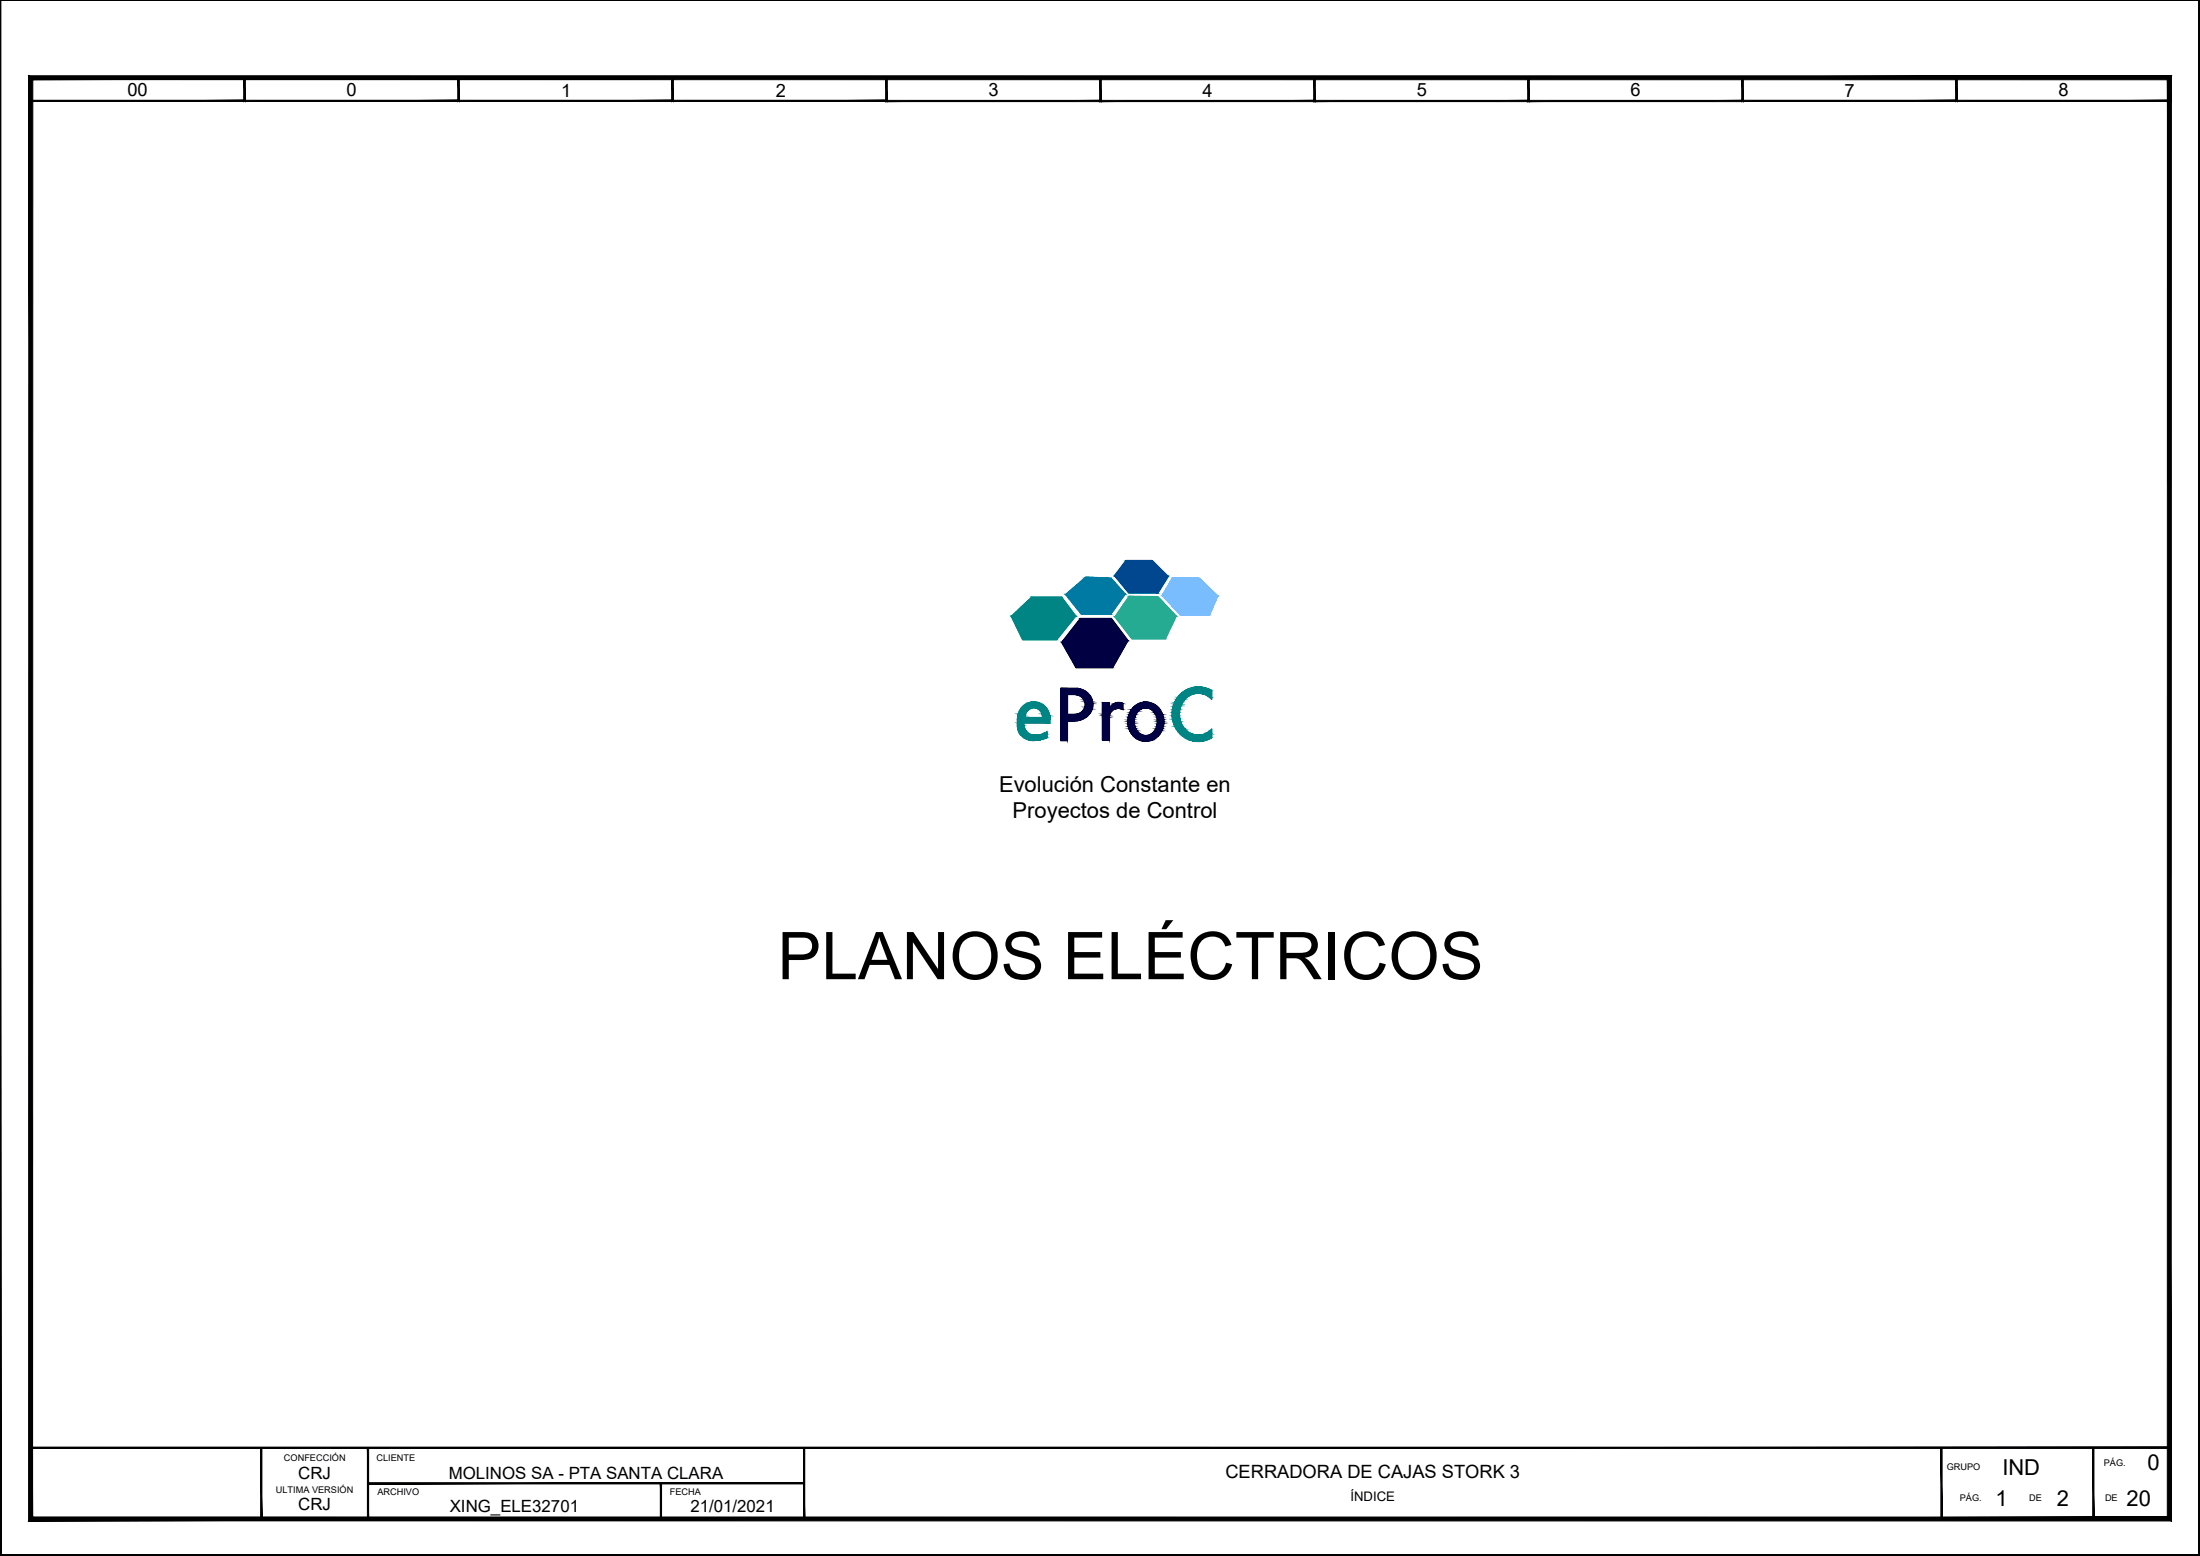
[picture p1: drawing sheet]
<svg xmlns="http://www.w3.org/2000/svg" width="420mm" height="297mm" viewBox="0 0 420 297" stroke-linecap="round" stroke-linejoin="round" font-family="sans-serif">
<g fill="#000" stroke="#000" stroke-width=".19">
<path d="M0 .1h419.9zM0 .1h419.9z"/>
<path d="M5.7 19.4h41.1l-.2-.3zM5.9 19.1h40.7l-40.9 .3zM5.7 14.7v4.7l.2-.3zM5.7 14.7l.2 .3v4.1zM5.7 14.7l.2 .3 40.9-.3zM5.9 15l40.9-.3-.2 .3zM46.8 14.7l-.2 .3 .2 4.4zM46.6 15l.2 4.4-.2-.3z"/>
<path d="M46.6 19.4h41.1l-.2-.3zM46.6 19.4l.2-.3h40.7zM46.6 14.7v4.7l.2-.3zM46.6 14.7l.2 .3v4.1zM46.6 14.7l.2 .3 40.9-.3zM46.8 15l40.9-.3-.2 .3zM87.7 14.7l-.2 .3 .2 4.4zM87.5 15l.2 4.4-.2-.3z"/>
<path d="M87.5 19.4h41.1l-.2-.3zM87.7 19.1h40.7l-40.9 .3zM87.5 14.7v4.7l.2-.3zM87.5 14.7l.2 .3v4.1zM87.5 14.7l.2 .3 40.9-.3zM87.7 15l40.9-.3-.2 .3zM128.6 14.7l-.2 .3 .2 4.4zM128.4 15l.2 4.4-.2-.3z"/>
<path d="M128.3 19.4h41.1l-.2-.3zM128.5 19.1h40.7l-40.9 .3zM128.3 14.7v4.7l.2-.3zM128.3 14.7l.2 .3v4.1zM128.3 14.7l.2 .3 40.9-.3zM128.5 15l40.9-.3-.2 .3zM169.4 14.7l-.2 .3 .2 4.4zM169.2 15l.2 4.4-.2-.3z"/>
<path d="M169.2 19.4h41.1l-.2-.2zM169.2 19.4l.2-.2h40.7zM169.2 14.7v4.7l.2-.2zM169.2 14.7l.2 .3v4.2zM169.2 14.7l.2 .3 40.9-.3zM169.4 15l40.9-.3-.2 .3zM210.3 14.7l-.2 .3 .2 4.4zM210.1 15l.2 4.4-.2-.2z"/>
<path d="M210 19.4h41.2l-.3-.2zM210.3 19.2h40.6l-40.9 .2zM210 14.7v4.7l.3-.2zM210 14.7l.3 .3v4.2zM210 14.7l.3 .3 40.9-.3zM210.3 15l40.9-.3-.3 .3zM251.2 14.7l-.3 .3 .3 4.4zM250.9 15l.3 4.4-.3-.2z"/>
<path d="M250.9 19.4h41.2l-.3-.2zM250.9 19.4l.3-.2h40.6zM250.9 14.7v4.7l.3-.2zM250.9 14.7l.3 .3v4.2zM250.9 14.7l.3 .3 40.9-.3zM251.2 15l40.9-.3-.3 .3zM292.1 14.7l-.3 .3 .3 4.4zM291.8 15l.3 4.4-.3-.2z"/>
<path d="M291.8 19.4h41.1l-.2-.2zM291.8 19.4l.2-.2h40.7zM291.8 14.7v4.7l.2-.2zM291.8 14.7l.2 .3v4.2zM291.8 14.7l.2 .3 40.9-.3zM292 15l40.9-.3-.2 .3zM332.9 14.7l-.2 .3 .2 4.4zM332.7 15l.2 4.4-.2-.2z"/>
<path d="M332.7 19.4h41.1l-.2-.3zM332.9 19.1h40.7l-40.9 .3zM332.7 14.7v4.7l.2-.3zM332.7 14.7l.2 .3v4.1zM332.7 14.7l.2 .3 40.9-.3zM332.9 15l40.9-.3-.2 .3zM373.8 14.7l-.2 .3 .2 4.4zM373.6 15l.2 4.4-.2-.3z"/>
<path d="M373.5 19.4h41.1l-.2-.3zM373.5 19.4l.2-.3h40.7zM373.5 14.7v4.7l.2-.3zM373.5 14.7l.2 .3v4.1zM373.5 14.7l.2 .3 40.9-.3zM373.7 15l40.9-.3-.2 .3zM414.6 14.7l-.2 .3 .2 4.4zM414.4 15l.2 4.4-.2-.3z"/>
<path d="M419.9 .1v296.7zM419.9 .1l.1 296.8zM419.9 .1l.1 296.8z"/>
<path d="M5.8 276.3v.2l408.5-.2zM5.8 276.5l408.5-.2v.2z"/>
<path d="M0 .1v296.9l.2-.2zM0 .1h.2v296.7z"/>
<path d="M5.5 290.3l408.4-.7h-407.7zM5.5 290.3l408.4-.7 .8 .8zM413.9 15.2v274.4l.8 .8zM413.9 15.2l.8-.7v275.9zM6.3 15.2h407.6l.8-.7zM5.5 14.5h409.2l-408.4 .7zM5.5 14.5l.7 275.1 .1-274.4zM5.5 14.5l.7 275.1-.7 .7z"/>
<path d="M49.8 276.4v13.6h.2zM49.8 276.4h.2v13.6z"/>
<path d="M70.2 276.4v13.6h.2zM70.2 276.4h.2v13.6z"/>
<path d="M70.3 283v.3l83.3-.3zM70.3 283.3l83.3-.3v.3z"/>
<path d="M126.1 283.2v6.8h.2zM126.1 283.2h.2v6.8z"/>
<path d="M153.5 276.4v13.7h.2zM153.5 276.4h.2v13.7z"/>
<path d="M370.7 276.4v13.6h.2zM370.7 276.4h.2v13.6z"/>
<path d="M399.7 276.4v13.6h.2zM399.7 276.4h.2v13.6z"/>
<path d="M.2 296.8l419.8 .1zM.2 296.8l419.8 .1-420 .1zM0 297h420v-.1zM0 297h420z"/>
</g>
<path d="M0 .1v296.9h420M5.8 276.4h44.1v13.6h-44.1z" fill="none" stroke="#000" stroke-width=".19"/>
<g fill="#007aa3" stroke="#007aa3" stroke-width=".19">
<path d="M207.1 110.4l.3-.2 4.8 .2z"/>
<path d="M207.1 110.4l7.8 3-2.7-3zM203.6 113.4l3.5-3 7.8 3z"/>
<path d="M203.6 113.4h11.3zM203.6 113.4l11.2 .1h-11.3z"/>
<path d="M203.5 113.5l8.7 3.7 2.6-3.7zM203.5 113.5l8.7 3.7h-5.7z"/>
</g>
<path d="M203.5 113.5l3.9-3.3 4.8 .2 2.7 3-2.7 3.8h-5.7z" fill="none" stroke="#007aa3" stroke-width=".25"/>
<g fill="#00478f" stroke="#00478f" stroke-width=".19">
<path d="M215.1 107l7.8 2.9-2.9-2.9zM215.1 107l7.8 2.9h-10z"/>
<path d="M212.9 109.9l10.2 .2-.2-.2zM212.9 109.9l10.2 .2h-10.1z"/>
<path d="M213 110.1l8.1 3.1 2-3.1zM213 110.1l8.1 3.1h-5.5z"/>
</g>
<path d="M215.1 107h4.9l3.1 3.1-2 3.1h-5.5l-2.7-3.3z" fill="none" stroke="#00478f" stroke-width=".25"/>
<g fill="#7abdff" stroke="#7abdff" stroke-width=".19">
<path d="M223.9 110.3l5.1 .1z"/>
<path d="M223.9 110.4l8.6 3.3-3.5-3.3zM223.9 110.4l8.6 3.3h-10.6z"/>
<path d="M221.9 113.7l10.7 .1zM221.9 113.7l10.7 .1z"/>
<path d="M222 113.8l9 3.6 1.6-3.6zM222 113.8l9 3.6h-5.6z"/>
</g>
<path d="M223.9 110.3l5.1 .1 3.6 3.4-1.6 3.6h-5.6l-3.5-3.7z" fill="none" stroke="#7abdff" stroke-width=".25"/>
<g fill="#26ab93" stroke="#26ab93" stroke-width=".19">
<path d="M215.6 113.8l5.5 .1z"/>
<path d="M215.6 113.9l9 3.7-3.5-3.7zM215.6 113.9l9 3.7h-11.6z"/>
<path d="M213 117.6l11.6 .2v-.2zM213 117.6l11.6 .2h-11.7z"/>
<path d="M212.9 117.8l9.7 4.1 2-4.1zM212.9 117.8l9.7 4.1h-6.4z"/>
</g>
<path d="M215.6 113.8l5.5 .1 3.5 3.7-2 4.3h-6.4l-3.3-4.1z" fill="none" stroke="#26ab93" stroke-width=".25"/>
<g fill="#000042" stroke="#000042" stroke-width=".19">
<path d="M218.3 134.1h1z"/>
<path d="M213.4 134.1h.4z"/>
<path d="M217.8 141.4h2l-.5 .1z"/>
<path d="M206.3 118.1l9.1 4.2-3.2-4.2zM206.3 118.1l9.1 4.2h-12.4z"/>
<path d="M203 122.3l12.2 .3 .2-.3zM203 122.3l12.2 .3h-12.4z"/>
<path d="M202.8 122.6l9.7 4.9 2.7-4.9zM202.8 122.6l9.7 4.9h-7z"/>
<path d="M202.6 131.4l3.7 .1zM202.6 131.4l3.7 .1h-3.7z"/>
<path d="M202.6 131.5l4.2 .2-.5-.2zM202.6 131.5l4.2 .2h-4.2z"/>
<path d="M202.6 131.7l4.7 .3-.5-.3zM202.6 131.7l4.7 .3h-4.7z"/>
<path d="M202.6 132l5.1 .3-.4-.3zM202.6 132l5.1 .3h-5.1z"/>
<path d="M202.6 132.3l5.4 .3-.3-.3zM202.6 132.3l5.4 .3h-5.4z"/>
<path d="M205.2 132.6h2.8zM205.2 132.6h2.8z"/>
<path d="M205.6 132.6l2.4 .1zM205.6 132.6l2.4 .1z"/>
<path d="M205.7 132.7h2.4zM205.7 132.7h2.4z"/>
<path d="M205.9 132.7l2.3 .2-.1-.2zM205.9 132.7l2.3 .2h-1.9z"/>
<path d="M206.3 132.9l2 .2-.1-.2zM206.3 132.9l2 .2h-1.7z"/>
<path d="M206.6 133.1h1.7zM206.6 133.1h1.7z"/>
<path d="M206.6 133.1l1.9 .2-.2-.2zM206.6 133.1l1.9 .2h-1.7z"/>
<path d="M206.8 133.3l1.7 .2v-.2zM206.8 133.3l1.7 .2h-1.5z"/>
<path d="M207 133.5l1.6 .1-.1-.1zM207 133.5l1.6 .1h-1.5z"/>
<path d="M207.1 133.6l1.6 .4-.1-.4zM207.1 133.6l1.6 .4h-1.5z"/>
<path d="M207.2 134h1.5zM207.2 134h1.5z"/>
<path d="M213.4 134.1l.7 .1zM213.2 134.2h.9z"/>
<path d="M218.3 134.1l1.5 .1zM217.8 134.2l.5-.1 1.5 .1z"/>
<path d="M213.2 134.2h1zM213.1 134.2h1.1z"/>
<path d="M213.1 134.2l1.3 .1zM212.9 134.3l.2-.1 1.3 .1z"/>
<path d="M207.2 134l1.5 .3v-.3zM207.2 134l1.5 .3h-1.4z"/>
<path d="M212.9 134.3h1.5zM212.8 134.3h1.6z"/>
<path d="M217.8 134.2l2.5 .2-.5-.2zM217.3 134.4l.5-.2 2.5 .2z"/>
<path d="M207.3 134.3l1.4 .2v-.2zM207.3 134.3l1.4 .2h-1.4z"/>
<path d="M212.8 134.3l1.6 .2v-.2zM212.5 134.5l.3-.2 1.6 .2z"/>
<path d="M207.3 134.5l1.4 .2v-.2zM207.3 134.5l1.4 .2h-1.4z"/>
<path d="M217.3 134.4l3.5 .3-.5-.3zM216.9 134.7l.4-.3 3.5 .3z"/>
<path d="M212.5 134.5l1.9 .2v-.2zM212.2 134.7l.3-.2 1.9 .2z"/>
<path d="M207.3 134.7l1.4 .2v-.2zM207.3 134.7l1.4 .2h-1.5z"/>
<path d="M212.2 134.7l2.2 .3v-.3zM212.2 134.7l2.2 .3h-2.4z"/>
<path d="M207.2 134.9h1.5zM207.2 134.9l1.5 .1z"/>
<path d="M216.9 134.7l4.3 .3-.4-.3zM216.5 135l.4-.3 4.3 .3z"/>
<path d="M216.5 135l4.8 .1-.1-.1zM216.5 135l4.8 .1h-4.9z"/>
<path d="M218.8 135.1l2.5 .1zM218.8 135.1l2.5 .1z"/>
<path d="M216.4 135.1h2.4zM216.4 135.1l2 .1z"/>
<path d="M212 135l2.4 .2v-.2zM212 135l2.4 .2h-2.5z"/>
<path d="M213.5 135.2l.9 .1zM213.5 135.2l.9 .1z"/>
<path d="M211.9 135.2h1.6zM211.9 135.3h1.5z"/>
<path d="M219.2 135.2l2.2 .1-.1-.1zM219.2 135.2l2.2 .1h-1.8z"/>
<path d="M216.4 135.2l1.7 .1 .3-.1zM216.4 135.2l1.7 .1h-1.8z"/>
<path d="M211.9 135.3h1.5zM211.9 135.3h1.3z"/>
<path d="M211.9 135.3h1.3zM211.9 135.3h1.2z"/>
<path d="M210.5 134.1l1.4 1.2v-1.2zM210.5 134.1l1.4 1.2h-1.4z"/>
<path d="M213.8 135.3h.6zM213.8 135.3h.6z"/>
<path d="M207.2 135l1.4 .3 .1-.3zM207.2 135l1.4 .3h-1.5z"/>
<path d="M210.5 135.3l2.4 .1 .2-.1zM210.5 135.3l2.4 .1h-2.4z"/>
<path d="M207.1 135.3l1.5 .1v-.1zM207.1 135.3l1.5 .1h-1.6z"/>
<path d="M219.6 135.3l1.9 .1-.1-.1zM219.6 135.3l1.9 .1h-1.6z"/>
<path d="M216.3 135.3l1.5 .1 .3-.1zM216.3 135.3l1.5 .1h-1.7z"/>
<path d="M214.1 135.3l.3 .1v-.1zM214.1 135.3l.3 .1z"/>
<path d="M219.9 135.4l1.7 .1zM219.9 135.4l1.7 .1z"/>
<path d="M216.1 135.4h1.7zM216.1 135.4l1.6 .1z"/>
<path d="M210.5 135.4l2.1 .2 .3-.2zM210.5 135.4l2.1 .2h-2.1z"/>
<path d="M207 135.4l1.5 .2 .1-.2zM207 135.4l1.5 .2h-1.7z"/>
<path d="M219.9 135.5l1.8 .2-.1-.2zM219.9 135.5l1.8 .2h-1.5z"/>
<path d="M216.1 135.5l1.3 .2 .3-.2zM216.1 135.5l1.3 .2h-1.5z"/>
<path d="M210.5 135.6l1.8 .2 .3-.2zM210.5 135.6l1.8 .2h-1.8z"/>
<path d="M206.8 135.6l1.5 .3 .2-.3zM206.8 135.6l1.5 .3h-1.7z"/>
<path d="M206.6 135.9h1.7zM206.6 135.9h1.7z"/>
<path d="M220.2 135.7l1.6 .2-.1-.2zM220.2 135.7l1.6 .2h-1.4z"/>
<path d="M215.9 135.7l1.4 .2 .1-.2zM215.9 135.7l1.4 .2h-1.5z"/>
<path d="M210.5 135.8l1.6 .2 .2-.2zM210.5 135.8l1.6 .2h-1.6z"/>
<path d="M220.4 135.9l1.5 .2-.1-.2zM220.4 135.9l1.5 .2h-1.4z"/>
<path d="M215.8 135.9l1.3 .2 .2-.2zM215.8 135.9l1.3 .2h-1.3z"/>
<path d="M206.6 135.9l1.6 .2 .1-.2zM206.3 136.1l.3-.2 1.6 .2z"/>
<path d="M206.3 136.1l1.8 .2 .1-.2zM205.9 136.3l.4-.2 1.8 .2z"/>
<path d="M205.9 136.3h2.2zM205.8 136.3h2.3z"/>
<path d="M210.5 136l1.5 .3 .1-.3zM210.5 136l1.5 .3h-1.5z"/>
<path d="M205.8 136.3h2.3zM205.6 136.4h2.4z"/>
<path d="M205.6 136.4h2.4zM205.2 136.4h2.8z"/>
<path d="M202.6 132.6l1.3 3.8v-3.8zM202.6 132.6l1.3 3.8h-1.3z"/>
<path d="M220.5 136.1l1.5 .3-.1-.3zM220.5 136.1l1.5 .3h-1.3z"/>
<path d="M215.8 136.1l1.1 .3 .2-.3zM215.8 136.1l1.1 .3h-1.3z"/>
<path d="M220.7 136.4h1.4zM220.7 136.4h1.4z"/>
<path d="M215.6 136.4h1.3zM215.6 136.4h1.3z"/>
<path d="M210.5 136.3l1.4 .3 .1-.3zM210.5 136.3l1.4 .3h-1.4z"/>
<path d="M202.6 136.4l5.1 .3 .3-.3zM202.6 136.4l5.1 .3h-5.1z"/>
<path d="M220.7 136.4l1.5 .5-.1-.5zM220.7 136.4l1.5 .5h-1.3z"/>
<path d="M215.6 136.4l1.1 .5 .2-.5zM215.6 136.4l1.1 .5h-1.2z"/>
<path d="M220.9 136.9h1.3zM220.9 136.9h1.3z"/>
<path d="M215.5 136.9h1.2zM215.5 136.9h1.2z"/>
<path d="M210.5 136.6l1.4 .4v-.4zM210.5 136.6l1.4 .4h-1.4z"/>
<path d="M202.6 136.7l4.7 .3 .4-.3zM202.6 136.7l4.7 .3h-4.7z"/>
<path d="M202.6 137l4.3 .2 .4-.2zM202.6 137l4.3 .2h-4.3z"/>
<path d="M220.9 136.9l1.3 .4v-.4zM220.9 136.9l1.3 .4h-1.2z"/>
<path d="M215.5 136.9l1.1 .4 .1-.4zM215.5 136.9l1.1 .4h-1.2z"/>
<path d="M202.6 137.2l3.8 .2 .5-.2zM202.6 137.2l3.8 .2h-3.8z"/>
<path d="M221 137.3l1.3 .2-.1-.2zM221 137.3l1.3 .2h-1.3z"/>
<path d="M215.4 137.3l1.2 .2v-.2zM215.4 137.3l1.2 .2h-1.2z"/>
<path d="M202.6 137.4l3.2 .2 .6-.2zM202.6 137.4l3.2 .2h-3.2z"/>
<path d="M202.6 137.6h3.2zM202.6 137.6h2.7z"/>
<path d="M221 137.5l1.3 .3v-.3zM221 137.5l1.3 .3h-1.3z"/>
<path d="M215.4 137.5l1.2 .3v-.3zM215.4 137.5l1.2 .3h-1.2z"/>
<path d="M221 137.8l1.3 .3v-.3zM221 137.8l1.3 .3h-1.3z"/>
<path d="M215.4 137.8l1.2 .3v-.3zM215.4 137.8l1.2 .3h-1.2z"/>
<path d="M221 138.1l1.2 .1 .1-.1zM221 138.1l1.2 .1h-1.2z"/>
<path d="M215.4 138.1l1.2 .1v-.1zM215.4 138.1l1.2 .1h-1.2z"/>
<path d="M221 138.2l1.2 .4v-.4zM221 138.2l1.2 .4h-1.3z"/>
<path d="M215.4 138.2l1.3 .4-.1-.4zM215.4 138.2l1.3 .4h-1.2z"/>
<path d="M220.9 138.6h1.3zM220.9 138.6l1.3 .1z"/>
<path d="M215.5 138.6l1.2 .1zM215.5 138.6l1.2 .1z"/>
<path d="M220.9 138.7l1.2 .4 .1-.4zM220.9 138.7l1.2 .4h-1.4z"/>
<path d="M215.5 138.7l1.4 .4-.2-.4zM215.5 138.7l1.4 .4h-1.3z"/>
<path d="M220.7 139.1h1.4zM220.7 139.1l1.3 .1z"/>
<path d="M215.6 139.1l1.3 .1zM215.6 139.1l1.3 .1z"/>
<path d="M220.7 139.2l1.2 .3 .1-.3zM220.7 139.2l1.2 .3h-1.4z"/>
<path d="M215.6 139.2l1.5 .3-.2-.3zM215.6 139.2l1.5 .3h-1.3z"/>
<path d="M220.5 139.5l1.3 .1 .1-.1zM220.5 139.5l1.3 .1h-1.4z"/>
<path d="M215.8 139.5l1.5 .1-.2-.1zM215.8 139.5l1.5 .1h-1.5z"/>
<path d="M220.4 139.6l1.3 .2 .1-.2zM220.4 139.6l1.3 .2h-1.5z"/>
<path d="M215.8 139.6l1.6 .2-.1-.2zM215.8 139.6l1.6 .2h-1.5z"/>
<path d="M220.2 139.8l1.4 .3 .1-.3zM219.9 140.1l.3-.3 1.4 .3z"/>
<path d="M215.9 139.8l1.8 .3-.3-.3zM215.9 139.8l1.8 .3h-1.6z"/>
<path d="M219.9 140.1h1.7zM219.9 140.1h1.6z"/>
<path d="M216.1 140.1h1.7zM216.1 140.1h1.7z"/>
<path d="M219.9 140.1l1.5 .2 .1-.2zM219.6 140.3l.3-.2 1.5 .2z"/>
<path d="M216.1 140.1l2 .2-.3-.2zM216.1 140.1l2 .2h-1.8z"/>
<path d="M219.6 140.3l1.7 .1 .1-.1zM219.2 140.4l.4-.1 1.7 .1z"/>
<path d="M216.3 140.3l2.1 .1-.3-.1zM216.3 140.3l2.1 .1h-2z"/>
<path d="M219.2 140.4h2.1zM218.8 140.4h2.5z"/>
<path d="M216.4 140.4h2.4zM216.4 140.4h2.4z"/>
<path d="M216.4 140.4l4.8 .1 .1-.1zM216.4 140.4l4.8 .1h-4.7z"/>
<path d="M216.5 140.5l4.3 .4 .4-.4zM216.5 140.5l4.3 .4h-3.9z"/>
<path d="M216.9 140.9l3.4 .3 .5-.3zM216.9 140.9l3.4 .3h-3z"/>
<path d="M210.5 137l1.4 4.3v-4.3zM210.5 137l1.4 4.3h-1.4z"/>
<path d="M217.3 141.2l2.5 .2 .5-.2zM217.3 141.2l2.5 .2h-2z"/>
<path d="M202.6 137.6l1.3 3.8v-3.8zM202.6 137.6l1.3 3.8h-1.3z"/>
<path d="M217.8 141.4l1.5 .1zM218.3 141.5h1z"/>
</g>
<path d="M206.3 118.1h5.9l3.2 4.2-2.9 5.2h-7l-2.7-4.9zM202.6 137.6v-6.2h3.2a3.1 3.1 0 0 1 2.9 3.1 3.1 3.1 0 0 1-2.9 3.1h-.5M203.9 131.4h-1.3v10h1.3v-3.8M203.9 132.6a3.5 3.5 0 0 1 2.7 .5 1.88 1.88 0 0 1 .5 2.1 1.88 1.88 0 0 1-1.9 1.2h-1.3zM203.9 132.6v3.8M211.9 135.3v-1.2h-1.4v7.2h1.4v-4.4M214.4 134.3a1.89 1.89 0 0 0-2.5 1M214.4 134.3v1.2M216.5 135a3.5 3.5 0 0 1 4-.5 3.5 3.5 0 0 1 1.8 3.6 3.4 3.4 0 0 1-3.5 3.4 3.4 3.4 0 0 1-3.4-3.4 4.1 4.1 0 0 1 1.1-3.1zM217.4 135.7a2.13 2.13 0 0 1 2.3-.4 2.13 2.13 0 0 1 1.3 2 2.37 2.37 0 0 1-2.9 3 2.89 2.89 0 0 1-.7-4.6z" fill="none" stroke="#000042" stroke-width=".25"/>
<g fill="#008585" stroke="#008585" stroke-width=".19">
<path d="M228.3 131.2h1z"/>
<path d="M231 133.1h.4z"/>
<path d="M197 134h.9z"/>
<path d="M231.1 139.5l.3-.3v.3z"/>
<path d="M199.9 139.7l.1-.1z"/>
<path d="M228.2 141.5h1.4z"/>
<path d="M197 114l8.4 3.6-2.7-3.6zM193.2 117.6l3.8-3.6 8.4 3.6z"/>
<path d="M193.2 117.6h12.2zM193.2 117.6l12.2 .1z"/>
<path d="M193.1 117.7l8.7 4.4 3.6-4.4zM193.1 117.7l8.7 4.4h-6.5z"/>
<path d="M228.3 131.2h1.3zM228.2 131.2h1.4z"/>
<path d="M228.2 131.2l1.8 .1zM227.7 131.3h2.3z"/>
<path d="M227.7 131.3h2.5zM227.5 131.3h2.7z"/>
<path d="M227.5 131.3l3.1 .2-.4-.2zM227.1 131.5l.4-.2 3.1 .2z"/>
<path d="M227.1 131.5h3.7zM226.9 131.5h3.9z"/>
<path d="M226.9 131.5l4.3 .2-.4-.2zM226.5 131.7l.4-.2 4.3 .2z"/>
<path d="M226.5 131.7l4.9 .2-.2-.2zM226.3 131.9l.2-.2 4.9 .2z"/>
<path d="M226.3 131.9l5.1 .2v-.2zM226 132.1l.3-.2 5.1 .2z"/>
<path d="M226 132.1l5.4 .2v-.2zM225.7 132.3l.3-.2 5.4 .2z"/>
<path d="M229.1 132.3h2.3zM229.1 132.3h2.3z"/>
<path d="M225.7 132.3h3.4zM225.6 132.3h3z"/>
<path d="M229.1 132.3l2.3 .1zM229.1 132.3l2.3 .1z"/>
<path d="M225.6 132.3h3zM225.6 132.3l2.5 .1h-2.5z"/>
<path d="M225.6 132.4h2.5zM225.4 132.5h2.4z"/>
<path d="M229.6 132.4l1.8 .2v-.2zM229.6 132.4l1.8 .2h-1.3z"/>
<path d="M225.4 132.5h2.4zM225.4 132.5l2.2 .1h-2.2z"/>
<path d="M230.1 132.6l1.3 .2v-.2zM230.1 132.6l1.3 .2h-.8z"/>
<path d="M225.4 132.6l1.7 .2 .5-.2zM225.4 132.6l1.7 .2h-2z"/>
<path d="M225.1 132.8l1.8 .2 .2-.2zM225.1 132.8l1.8 .2h-1.9z"/>
<path d="M230.6 132.8l.8 .3v-.3zM230.6 132.8l.8 .3h-.4z"/>
<path d="M231 133.1h.4zM231 133.1h.4v.4z"/>
<path d="M225 133l1.7 .1 .2-.1zM225 133l1.7 .1h-1.8z"/>
<path d="M224.9 133.1l1.4 .4 .4-.4zM224.9 133.1l1.4 .4h-1.7zM224.6 133.5h1.7zM224.6 133.5h1.7z"/>
<path d="M224.6 133.5l1.4 .4 .3-.4zM224.6 133.5l1.4 .4h-1.6z"/>
<path d="M224.4 133.9l1.5 .2 .1-.2zM224.4 133.9l1.5 .2h-1.6z"/>
<path d="M197 134l1.4 .1zM196.5 134.1l.5-.1 1.4 .1z"/>
<path d="M196.5 134.1l2.4 .2-.5-.2zM196 134.3l.5-.2 2.4 .2z"/>
<path d="M224.3 134.1l1.4 .3 .2-.3zM224.3 134.1l1.4 .3h-1.5z"/>
<path d="M196 134.3l3.3 .3-.4-.3zM195.6 134.6l.4-.3 3.3 .3z"/>
<path d="M224.2 134.4l1.4 .3 .1-.3zM224.2 134.4l1.4 .3h-1.5z"/>
<path d="M224.1 134.7l1.4 .2 .1-.2zM224.1 134.7l1.4 .2h-1.5z"/>
<path d="M195.6 134.6l4 .3-.3-.3zM195.2 134.9l.4-.3 4 .3z"/>
<path d="M195.2 134.9l4.6 .2-.2-.2zM195.2 134.9l4.6 .2h-4.7z"/>
<path d="M197.6 135.1l2.2 .1zM197.6 135.1l2.2 .1z"/>
<path d="M195.1 135.1h2.2zM195.1 135.1l1.9 .1z"/>
<path d="M197.9 135.2l2 .1-.1-.1zM197.9 135.2l2 .1h-1.7z"/>
<path d="M195 135.2l1.7 .1 .3-.1zM195 135.2l1.7 .1h-1.8z"/>
<path d="M198.2 135.3h1.8zM198.2 135.3h1.8z"/>
<path d="M194.9 135.3h1.8zM194.9 135.3h1.7z"/>
<path d="M224 134.9l1.4 .4 .1-.4zM224 134.9l1.4 .4h-1.5z"/>
<path d="M223.9 135.3l1.4 .2 .1-.2zM223.9 135.3l1.4 .2h-1.4z"/>
<path d="M198.2 135.3l1.8 .2v-.2zM198.2 135.3l1.8 .2h-1.5z"/>
<path d="M194.9 135.3l1.5 .2 .2-.2zM194.9 135.3l1.5 .2h-1.6z"/>
<path d="M198.5 135.5l1.7 .2-.2-.2zM198.5 135.5l1.7 .2h-1.5z"/>
<path d="M194.8 135.5l1.4 .2 .2-.2zM194.8 135.5l1.4 .2h-1.5z"/>
<path d="M198.7 135.7l1.5 .1zM198.7 135.7l1.5 .1z"/>
<path d="M194.7 135.7h1.5zM194.7 135.7l1.5 .1z"/>
<path d="M198.7 135.8l1.6 .2-.1-.2zM198.7 135.8l1.6 .2h-1.4z"/>
<path d="M194.6 135.8l1.4 .2 .2-.2zM194.6 135.8l1.4 .2h-1.4z"/>
<path d="M223.9 135.5l1.4 .5v-.5zM223.9 135.5l1.4 .5h-1.5z"/>
<path d="M223.8 136h1.5zM223.8 136h1.4z"/>
<path d="M198.9 136l1.5 .3-.1-.3zM198.9 136l1.5 .3h-1.4z"/>
<path d="M194.6 136l1.3 .3 .1-.3zM194.6 136l1.3 .3h-1.4z"/>
<path d="M199 136.3h1.4zM199 136.3h1.4z"/>
<path d="M194.5 136.3h1.4zM194.5 136.3h1.4z"/>
<path d="M223.8 136l1.4 .6v-.6zM223.8 136l1.4 .6h-1.4z"/>
<path d="M199 136.3l1.5 .3-.1-.3zM199 136.3l1.5 .3h-1.4z"/>
<path d="M194.5 136.3l1.3 .3 .1-.3zM194.5 136.3l1.3 .3h-1.4z"/>
<path d="M223.8 136.6l1.5 .1zM223.8 136.6l1.5 .1z"/>
<path d="M199.1 136.6l1.4 .2v-.2zM199.1 136.6l1.4 .2h-1.4z"/>
<path d="M194.4 136.6l1.4 .2v-.2zM194.4 136.6l1.4 .2h-1.4z"/>
<path d="M199.1 136.8l1.4 .2v-.2zM199.1 136.8l1.4 .2h-1.4z"/>
<path d="M194.4 136.8l1.3 .2 .1-.2zM194.4 136.8l1.3 .2h-1.4z"/>
<path d="M223.8 136.7l1.5 .5v-.5zM223.8 136.7l1.5 .5h-1.4z"/>
<path d="M194.3 137l6.3 .3-.1-.3zM194.3 137l6.3 .3h-6.3z"/>
<path d="M223.9 137.2l1.5 .1-.1-.1zM223.9 137.2l1.5 .1h-1.5z"/>
<path d="M223.9 137.3l1.6 .4-.1-.4zM223.9 137.3l1.6 .4h-1.5z"/>
<path d="M224 137.7l1.6 .3-.1-.3zM224 137.7l1.6 .3h-1.5z"/>
<path d="M194.3 137.3l6.3 .7v-.7zM194.3 137.3l6.3 .7h-6.3z"/>
<path d="M224.1 138l1.6 .2-.1-.2zM224.1 138l1.6 .2h-1.5z"/>
<path d="M194.3 138l1.2 .4v-.4zM194.3 138l1.2 .4h-1.2z"/>
<path d="M224.2 138.2l1.7 .4-.2-.4zM224.2 138.2l1.7 .4h-1.6z"/>
<path d="M194.3 138.4l1.3 .2-.1-.2zM194.3 138.4l1.3 .2h-1.3z"/>
<path d="M224.3 138.6l1.7 .1-.1-.1zM224.3 138.6l1.7 .1h-1.6z"/>
<path d="M194.3 138.6l1.3 .2v-.2zM194.3 138.6l1.3 .2h-1.3z"/>
<path d="M194.3 138.8l1.4 .3-.1-.3zM194.3 138.8l1.4 .3h-1.3z"/>
<path d="M224.4 138.7l1.9 .5-.3-.5zM224.4 138.7l1.9 .5h-1.7zM224.6 139.2h1.7zM224.6 139.2h1.7z"/>
<path d="M194.4 139.1l1.4 .1-.1-.1zM194.4 139.1l1.4 .1h-1.4z"/>
<path d="M194.4 139.2l1.6 .3-.2-.3zM194.4 139.2l1.6 .3h-1.5z"/>
<path d="M194.5 139.5h1.5zM194.5 139.5h1.5z"/>
<path d="M224.6 139.2l2.1 .3-.4-.3zM224.6 139.2l2.1 .3h-1.8z"/>
<path d="M231.1 139.5l.3 .1zM231 139.6h.4z"/>
<path d="M224.9 139.5l2 .2-.2-.2zM224.9 139.5l2 .2h-1.9z"/>
<path d="M194.5 139.5l1.7 .3-.2-.3zM194.5 139.5l1.7 .3h-1.6z"/>
<path d="M225 139.7l2.1 .2-.2-.2zM225 139.7l2.1 .2h-2z"/>
<path d="M231 139.6l.4 .3v-.3zM230.6 139.9l.4-.3 .4 .3z"/>
<path d="M194.6 139.8l1.7 .1-.1-.1zM194.6 139.8l1.7 .1h-1.7z"/>
<path d="M199.9 139.7l.1 .2zM199.5 139.9l.4-.2 .1 .2z"/>
<path d="M194.6 139.9l1.9 .1-.2-.1zM194.6 139.9l1.9 .1h-1.7z"/>
<path d="M225.1 139.9l2.5 .2-.5-.2zM225.1 139.9l2.5 .2h-2.2z"/>
<path d="M230.6 139.9l.8 .2v-.2zM230.1 140.1l.5-.2 .8 .2z"/>
<path d="M199.5 139.9l.5 .2v-.2zM199 140.1l.5-.2 .5 .2z"/>
<path d="M225.4 140.1l2.4 .1zM225.4 140.1l2.4 .1z"/>
<path d="M194.8 140l2 .2-.3-.2zM194.8 140l2 .2h-1.9z"/>
<path d="M225.4 140.2l2.7 .1zM225.4 140.2l2.7 .1z"/>
<path d="M194.9 140.2l2.1 .1zM194.9 140.2l2.1 .1z"/>
<path d="M230.1 140.1l1.3 .2v-.2zM229.6 140.3l.5-.2 1.3 .2z"/>
<path d="M199 140.1l1 .2v-.2zM198.5 140.3l.5-.2 1 .2z"/>
<path d="M194.9 140.3h2.2zM194.9 140.3h2.2z"/>
<path d="M198.5 140.3h1.5zM198.1 140.3h1.9z"/>
<path d="M194.9 140.3h2.5zM194.9 140.3h2.5z"/>
<path d="M198.1 140.3h1.9zM198 140.3h2z"/>
<path d="M195 140.3h3zM195 140.3h3z"/>
<path d="M229.6 140.3h1.8zM229.1 140.3h2.3z"/>
<path d="M225.6 140.3h3zM225.6 140.3h3z"/>
<path d="M229.1 140.3h2.3zM229.1 140.3h2.3z"/>
<path d="M225.6 140.3h3.5zM225.6 140.3h3.5z"/>
<path d="M195 140.3l5 .3v-.3zM195 140.3l5 .3h-4.8z"/>
<path d="M225.7 140.3l5.7 .3v-.3zM225.7 140.3l5.7 .3h-5.4z"/>
<path d="M195.2 140.6l4.8 .2v-.2zM195.2 140.6l4.8 .2h-4.5z"/>
<path d="M226 140.6l5.4 .2v-.2zM226 140.6l5.4 .2h-5.1z"/>
<path d="M195.5 140.8h4.5zM195.5 140.8l4.4 .1z"/>
<path d="M226.3 140.8l4.9 .1 .2-.1zM226.3 140.8l4.9 .1h-4.7z"/>
<path d="M195.6 140.9l3.8 .2 .5-.2zM195.6 140.9l3.8 .2h-3.4z"/>
<path d="M196 141.1h3.4zM196 141.1h3.3z"/>
<path d="M226.5 140.9l4.3 .2 .4-.2zM226.5 140.9l4.3 .2h-3.9z"/>
<path d="M226.9 141.1h3.9zM226.9 141.1l3.7 .1z"/>
<path d="M196 141.1l2.7 .2 .6-.2zM196 141.1l2.7 .2h-2.3z"/>
<path d="M196.4 141.3h2.3zM196.4 141.3h2.3z"/>
<path d="M227.1 141.2l3.1 .2 .4-.2zM227.1 141.2l3.1 .2h-2.7z"/>
<path d="M196.5 141.3l1.6 .1 .6-.1zM196.5 141.3l1.6 .1z"/>
<path d="M197 141.4h1.1zM197 141.4h1.1zM197 141.4h1.1z"/>
<path d="M227.5 141.4h2.7zM227.5 141.4h2.5z"/>
<path d="M227.7 141.4h2.3zM227.7 141.4l1.9 .1z"/>
<path d="M228.2 141.5h1.1zM228.3 141.5h1z"/>
</g>
<path d="M202.8 114h-5.8l-3.9 3.7 2.2 4.4h6.5l3.6-4.5-2.6-3.6M196.2 135.7a1.65 1.65 0 0 1 1.9-.4 1.65 1.65 0 0 1 1 1.7h-3.4l.2-.7zM200.6 137.3a3.1 3.1 0 0 0-3.2-3.3 3.1 3.1 0 0 0-3.1 3.3 3.3 3.3 0 0 0 1.3 3.6l.9 .4 .9 .1M200.6 138h-5.1a2.12 2.12 0 0 0 1.9 2.3M231.4 131.7v1.8a3.6 3.6 0 0 0-4-.8 3.6 3.6 0 0 0-2.2 3.3 3.7 3.7 0 0 0 5.4 3.9l.8-.7v1.6a5.1 5.1 0 0 1-6.7-1.5 5.1 5.1 0 0 1 .7-6.8 4.9 4.9 0 0 1 6-.6" fill="none" stroke="#008585" stroke-width=".25"/>
<text font-size="12.6" x="148.5" y="186.9">PLANOS ELÉCTRICOS</text>
<g font-size="4.2">
<text x="190.8" y="151.2">Evolución Constante en</text>
<text x="193.4" y="156.2">Proyectos de Control</text>
<text x="382.4" y="281.6">IND</text>
<text x="410.1" y="280.7">0</text>
<text x="381.1" y="287.5">1</text>
<text x="392.8" y="287.5">2</text>
<text x="406.1" y="287.5">20</text>
</g>
<g font-size="3.5">
<text x="24.3" y="18.4">00</text>
<text x="66.2" y="18.4">0</text>
<text x="107.2" y="18.4">1</text>
<text x="148.2" y="18.4">2</text>
<text x="188.8" y="18.4">3</text>
<text x="229.7" y="18.4">4</text>
<text x="270.6" y="18.4">5</text>
<text x="311.4" y="18.4">6</text>
<text x="352.3" y="18.4">7</text>
<text x="393.1" y="18.4">8</text>
<text x="234" y="282.1">CERRADORA DE CAJAS STORK 3</text>
</g>
<g font-size="3.2">
<text x="57" y="282.3">CRJ</text>
<text x="85.7" y="282.3">MOLINOS SA - PTA SANTA CLARA</text>
<text x="57" y="288.3">CRJ</text>
<text x="85.9" y="288.6">XING_ELE32701</text>
<text x="131.8" y="288.6">21/01/2021</text>
</g>
<text font-size="2.5" x="257.9" y="286.6">ÍNDICE</text>
<g font-size="1.8">
<text x="54.2" y="279">CONFECCIÓN</text>
<text x="71.9" y="279">CLIENTE</text>
<text x="371.8" y="280.6">GRUPO</text>
<text x="401.8" y="279.8">PÁG.</text>
<text x="52.7" y="285">ULTIMA VERSIÓN</text>
<text x="72.1" y="285.3">ARCHIVO</text>
<text x="127.9" y="285.3">FECHA</text>
<text x="374.3" y="286.6">PÁG.</text>
<text x="387.5" y="286.6">DE</text>
<text x="402" y="286.6">DE</text>
</g>
</svg>
